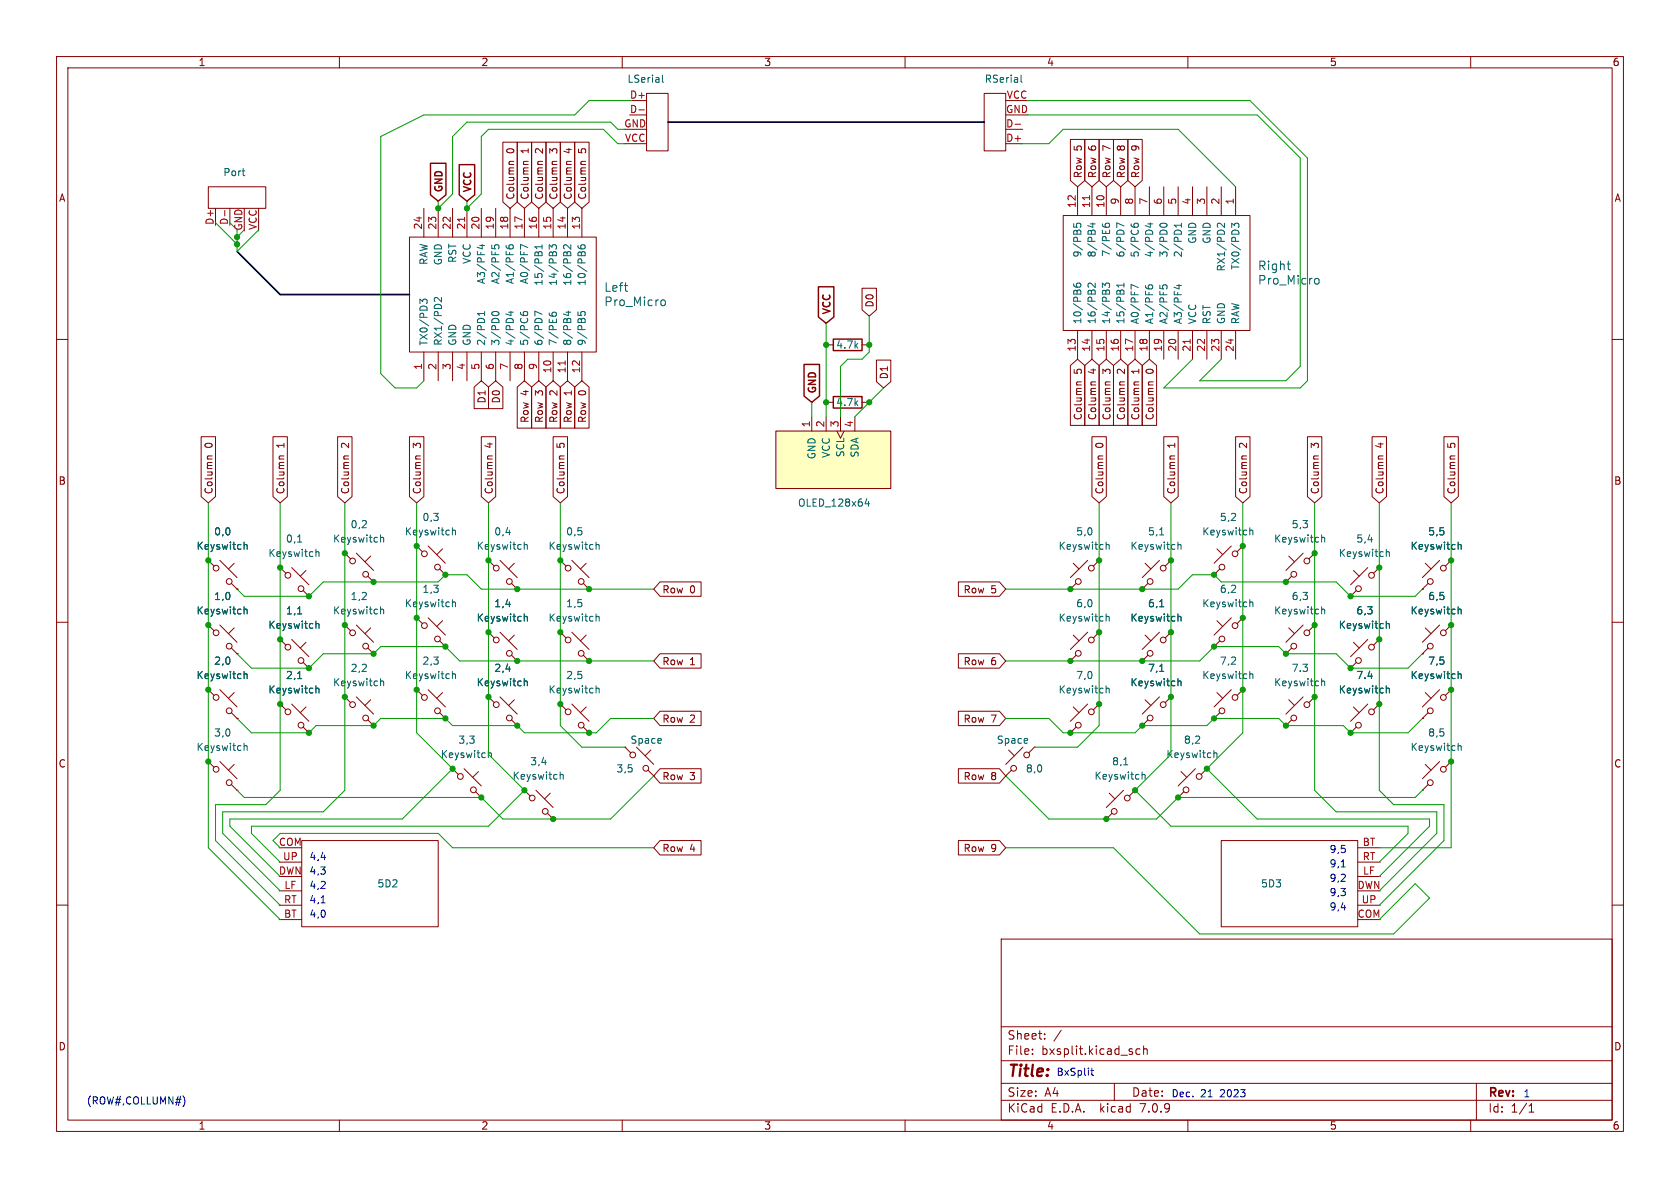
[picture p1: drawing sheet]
<svg xmlns="http://www.w3.org/2000/svg" width="297mm" height="210mm" viewBox="0 0 297 210" stroke-linecap="round" stroke-linejoin="round" font-family="sans-serif">
<g fill="none" stroke="#840000" stroke-width=".18">
<path d="M10 10h277v190h-277zM12 12h273v186h-273zM60 10v2M110 10v2M111.3 17.8h3M114.3 16.5h3.8v10.2h-3.8zM160 10v2M174 16.5h3.8v10.2h-3.8zM177.8 17.8h4M210 10v2M260 10v2M36.8 33h10.2v3.8h-10.2z"/>
<path d="M38.1 36.8v3M40.6 36.8v3M43.2 36.8v4M45.7 36.8v4M74.9 36.8v5.1M77.5 36.8v5.1M80 36.8v5.1M82.5 36.8v5.1M85.1 36.8v5.1M87.6 36.8v5.1M88.9 25.1h2.5v10.6l-1.2 1.1-1.3-1.1zM90.2 36.8v5.1"/>
<path d="M90.8 28.5h-.6l-.2 .4M91.4 25.1h2.6v10.6l-1.3 1.1-1.3-1.1zM92.7 36.8v5.1M93.4 28.5h-.7l-.2 .4M94 25.1h2.5v10.6l-1.3 1.1-1.2-1.1zM95.2 36.8v5.1M95.9 28.5h-.6l-.2 .4M96.5 25.1h2.6v10.6l-1.3 1.1-1.3-1.1zM97.8 36.8v5.1M98.5 28.5h-.7l-.2 .4M99.1 25.1h2.5v10.6l-1.3 1.1-1.2-1.1zM100.3 36.8v5.1"/>
<path d="M101 28.5h-.7l-.1 .4M101.6 25.1h2.5v10.6l-1.2 1.1-1.3-1.1zM102.9 36.8v5.1M103.5 28.5h-.6l-.2 .4M110.3 22.9h4M110.3 25.4h4M111.3 20.3h3M177.8 20.3h4M177.8 22.9h3M177.8 25.4h3M188 38.1h33v20.3h-33zM189.2 24.6h2.6v7.3l-1.3 1.1-1.3-1.1z"/>
<path d="M190.5 33v5.1M191.8 24.6h2.5v7.3l-1.3 1.1-1.2-1.1zM193 33v5.1M194.3 24.6h2.6v7.3l-1.3 1.1-1.3-1.1zM195.6 33v5.1M196.8 24.6h2.6v7.3l-1.3 1.1-1.3-1.1zM198.1 33v5.1M199.4 24.6h2.5v7.3l-1.2 1.1-1.3-1.1zM200.7 33v5.1M203.2 33v5.1M205.7 33v5.1M208.3 33v5.1"/>
<path d="M210.8 33v5.1M213.4 33v5.1M215.9 33v5.1M218.4 33v5.1M10 60h2M72.4 41.9h33v20.3h-33zM152.4 51h2.5v3.8l-1.2 1.1-1.3-1.1zM190.5 58.4v5.1M193 58.4v5.1M195.6 58.4v5.1M198.1 58.4v5.1M200.7 58.4v5.1"/>
<path d="M203.2 58.4v5.1M205.7 58.4v5.1M208.3 58.4v5.1M210.8 58.4v5.1M213.4 58.4v5.1M215.9 58.4v5.1M218.4 58.4v5.1M285 60h2M35.6 77.2h2.5v10.6l-1.3 1.1-1.2-1.1zM48.3 77.2h2.5v10.6l-1.3 1.1-1.2-1.1zM59.7 77.2h2.5v10.6l-1.2 1.1-1.3-1.1zM72.4 77.2h2.5v10.6l-1.2 1.1-1.3-1.1z"/>
<path d="M74.9 62.2v5.1M77.5 62.2v5.1M80 62.2v5.1M82.5 62.2v5.1M83.8 68.4l1.3-1.1 1.3 1.1v3.8h-2.6zM85.1 77.2h2.5v10.6l-1.2 1.1-1.3-1.1zM85.1 62.2v5.1M86.4 68.4l1.2-1.1 1.3 1.1v3.8h-2.5zM87.6 62.2v5.1M90.2 62.2v5.1M91.4 68.4l1.3-1.1 1.3 1.1v7.3h-2.6zM92.7 62.2v5.1"/>
<path d="M94 68.4l1.2-1.1 1.3 1.1v7.3h-2.5zM95.2 62.2v5.1M96.5 68.4l1.3-1.1 1.3 1.1v7.3h-2.6zM97.8 77.2h2.5v10.6l-1.2 1.1-1.3-1.1zM97.8 62.2v5.1M99.1 68.4l1.2-1.1 1.3 1.1v7.3h-2.5zM100.3 62.2v5.1M101.6 68.4l1.3-1.1 1.2 1.1v7.3h-2.5zM102.9 62.2v5.1M137.2 76.2h20.3v10.2h-20.3zM143.5 73.7v2.5M146 61h1.3"/>
<path d="M146 71.1h1.3M146 73.7v2.5M148 76.2l.6 1.3 .6-1.3M148.6 73.7v2.5M151.1 73.7v2.5M152.4 61h1.3M152.4 71.1h1.3M154.9 63.7h2.6v3.8l-1.3 1.1-1.3-1.1zM189.2 64.6l1.3-1.1 1.3 1.1v10.6h-2.6zM191.2 67.5h-.7l-.2 .4M191.8 64.6l1.2-1.1 1.3 1.1v10.6h-2.5zM193 77.2h2.6v10.6l-1.3 1.1-1.3-1.1z"/>
<path d="M193.7 67.5h-.7l-.1 .4M194.3 64.6l1.3-1.1 1.3 1.1v10.6h-2.6zM196.3 67.5h-.7l-.2 .4M196.8 64.6l1.3-1.1 1.3 1.1v10.6h-2.6zM198.8 67.5h-.7l-.2 .4M199.4 64.6l1.3-1.1 1.2 1.1v10.6h-2.5zM201.3 67.5h-.6l-.2 .4M201.9 64.6l1.3-1.1 1.3 1.1v10.6h-2.6zM203.9 67.5h-.7l-.2 .4M205.7 77.2h2.6v10.6l-1.3 1.1-1.3-1.1zM218.4 77.2h2.6v10.6l-1.3 1.1-1.3-1.1zM231.1 77.2h2.6v10.6l-1.3 1.1-1.3-1.1z"/>
<path d="M242.6 77.2h2.5v10.6l-1.3 1.1-1.2-1.1zM255.3 77.2h2.5v10.6l-1.3 1.1-1.2-1.1zM36.8 99.1l1 1M36.8 99.1h.1M37.5 80.6h-.7l-.1 .4M38.9 99.1l3 3M41.4 99.6l-1 1M50.2 80.6h-.7l-.1 .4M61 97.8l1 1M61 97.8h.1M61.6 80.6h-.6l-.2 .4M63 97.8l3 3"/>
<path d="M65.5 98.3l-1 1M73.7 96.5l1 1M73.7 96.5h.1M74.3 80.6h-.6l-.2 .4M75.7 96.5l3 3.1M78.2 97l-1 1M86.4 99.1l1 1M86.4 99.1h.1M87 80.6h-.6l-.2 .4M88.4 99.1l3 3M90.9 99.6l-1 1M99.1 99.1l1 1"/>
<path d="M99.1 99.1h.1M99.7 80.6h-.6l-.2 .4M101.1 99.1l3 3M103.6 99.6l-1 1M189.7 99.6l1.1 1M192.3 99.1l-3.1 3M194.3 99.1l-1 1M194.3 99.1h.1M195 80.6h-.7l-.2 .4M202.4 99.6l1.1 1M205 99.1l-3.1 3M207 99.1l-1 1"/>
<path d="M207 99.1h.1M207.7 80.6h-.7l-.2 .4M215.1 97l1.1 1M217.7 96.5l-3.1 3.1M219.7 96.5l-1 1M219.7 96.5h.1M220.4 80.6h-.7l-.2 .4M227.8 98.3l1.1 1M230.4 97.8l-3.1 3M232.4 97.8l-1 1M232.4 97.8h.1M233.1 80.6h-.7l-.2 .4"/>
<path d="M244.5 80.6h-.7l-.1 .4M252 99.6l1 1M254.5 99.1l-3 3M256.5 99.1l-1 1M256.5 99.1h.1M257.2 80.6h-.7l-.1 .4M10 110h2M36.8 110.5l1 1M36.8 110.5h.1M38.9 110.5l3 3M40.9 114.6l1 1M40.9 103.1l1 1"/>
<path d="M41.4 111l-1 1M41.9 115.6h.1M41.9 104.1h.1M49.5 100.3l1 1M49.5 100.3h.1M49.5 113l1 1M49.5 113h.1M51.6 100.3l3 3.1M51.6 113l3 3.1M53.6 104.4l1 1M53.6 117.1l1 1M54.1 100.8l-1 1.1"/>
<path d="M54.1 113.5l-1 1.1M54.6 105.4h.1M54.6 118.1h.1M61 110.5l1 1M61 110.5h.1M63 110.5l3 3M65 101.9l1 1M65 114.6l1 1M65.5 111l-1 1M66 102.9h.1M66 115.6h.1M73.7 109.2l1 1"/>
<path d="M73.7 109.2h.1M75.7 109.2l3 3.1M77.7 113.3l1 1M77.7 100.6l1 1M78.2 109.7l-1 1M78.7 114.3h.1M78.7 101.6h.1M86.4 111.8l1 1M86.4 111.8h.1M88.4 111.8l3 3M90.4 115.8l1 1M90.4 103.1l1 1"/>
<path d="M90.9 112.3l-1 1M91.4 116.8h.1M91.4 104.1h.1M99.1 111.8l1 1M99.1 111.8h.1M101.1 111.8l3 3M103.1 103.1l1 1M103.1 115.8l1 1M103.6 112.3l-1 1M104.1 104.1h.1M104.1 116.8h.1M116.7 115.6h7.2v2.5h-7.2l-1.1-1.3z"/>
<path d="M116.7 102.9h7.2v2.5h-7.2l-1.1-1.3zM169.4 102.9h7.3l1.1 1.2-1.1 1.3h-7.3zM169.4 115.6h7.3l1.1 1.2-1.1 1.3h-7.3zM189.2 116.8h.1M189.2 104.1h.1M189.7 112.3l1.1 1M190.2 115.8l-1 1M190.2 103.1l-1 1M192.3 111.8l-3.1 3M194.3 111.8l-1 1M194.3 111.8h.1M201.9 104.1h.1"/>
<path d="M201.9 116.8h.1M202.4 112.3l1.1 1M202.9 103.1l-1 1M202.9 115.8l-1 1M205 111.8l-3.1 3M207 111.8l-1 1M207 111.8h.1M214.6 101.6h.1M214.6 114.3h.1M215.1 109.7l1.1 1M215.6 100.6l-1 1M215.6 113.3l-1 1"/>
<path d="M217.7 109.2l-3.1 3.1M219.7 109.2l-1 1M219.7 109.2h.1M227.3 102.9h.1M227.3 115.6h.1M227.8 111l1.1 1M228.3 101.9l-1 1M228.3 114.6l-1 1M230.4 110.5l-3.1 3M232.4 110.5l-1 1M232.4 110.5h.1M238.8 105.4h.1"/>
<path d="M238.8 118.1h.1M239.3 100.8l1 1.1M239.3 113.5l1 1.1M239.8 104.4l-1 1M239.8 117.1l-1 1M241.8 100.3l-3 3.1M241.8 113l-3 3.1M243.8 100.3l-1 1M243.8 100.3h.1M243.8 113l-1 1M243.8 113h.1M251.5 104.1h.1"/>
<path d="M251.5 115.6h.1M252 111l1 1M252.5 103.1l-1 1M252.5 114.6l-1 1M254.5 110.5l-3 3M256.5 110.5l-1 1M256.5 110.5h.1M285 110h2M36.8 121.9l1 1M36.8 121.9h.1M36.8 134.6l1 1M36.8 134.6h.1"/>
<path d="M38.9 121.9l3 3.1M38.9 134.6l3 3.1M40.9 126l1 1M40.9 138.7l1 1M41.4 122.4l-1 1M41.4 135.1l-1 1M41.9 127h.1M41.9 139.7h.1M49.5 124.5l1 1M49.5 124.5h.1M51.6 124.5l3 3M53.6 128.5l1 1"/>
<path d="M54.1 125l-1 1M54.6 129.5h.1M61 123.2l1 1M61 123.2h.1M63 123.2l3 3M65 127.3l1 1M65.5 123.7l-1 1M66 128.3h.1M73.7 121.9l1 1M73.7 121.9h.1M75.7 121.9l3 3.1M77.7 126l1 1"/>
<path d="M78.2 122.4l-1 1M78.7 127h.1M80 135.9l1 1M80 135.9h.1M82 135.9l3.1 3M84.1 140l1 1M84.6 136.4l-1 1M86.4 123.2l1 1M86.4 123.2h.1M88.4 123.2l3 3M90.4 127.3l1 1M90.9 123.7l-1 1"/>
<path d="M91.4 128.3h.1M92.7 139.7l1 1M92.7 139.7h.1M94.7 139.7l3.1 3M99.1 124.5l1 1M99.1 124.5h.1M101.1 124.5l3 3M103.1 128.5l1 1M103.6 125l-1 1M104.1 129.5h.1M110.5 132.1l1 1M110.5 132.1h.1"/>
<path d="M112.5 132.1l3.1 3M114.6 136.1l1 1.1M115.1 132.6l-1.1 1M115.6 137.2h.1M116.7 135.9h7.2v2.5h-7.2l-1.1-1.2zM116.7 125.7h7.2v2.6h-7.2l-1.1-1.3zM169.4 125.7h7.3l1.1 1.3-1.1 1.3h-7.3zM169.4 135.9h7.3l1.1 1.3-1.1 1.2h-7.3zM177.8 137.2h.1M178.3 132.6l1 1M178.8 136.1l-1 1.1M180.8 132.1l-3 3"/>
<path d="M182.9 132.1l-1 1M182.9 132.1h.1M189.2 129.5h.1M189.7 125l1.1 1M190.2 128.5l-1 1M192.3 124.5l-3.1 3M194.3 124.5l-1 1M194.3 124.5h.1M198.6 139.7l-3 3M200.7 139.7l-1.1 1M200.7 139.7h.1M201.9 128.3h.1"/>
<path d="M202.4 123.7l1.1 1M202.9 127.3l-1 1M205 123.2l-3.1 3M207 123.2l-1 1M207 123.2h.1M208.8 136.4l1 1M209.3 140l-1 1M211.3 135.9l-3 3M213.4 135.9l-1.1 1M213.4 135.9h.1M214.6 127h.1M215.1 122.4l1.1 1"/>
<path d="M215.6 126l-1 1M217.7 121.9l-3.1 3.1M219.7 121.9l-1 1M219.7 121.9h.1M227.3 128.3h.1M227.8 123.7l1.1 1M228.3 127.3l-1 1M230.4 123.2l-3.1 3M232.4 123.2l-1 1M232.4 123.2h.1M238.8 129.5h.1M239.3 125l1 1"/>
<path d="M239.8 128.5l-1 1M241.8 124.5l-3 3M243.8 124.5l-1 1M243.8 124.5h.1M251.5 127h.1M251.5 139.7h.1M252 122.4l1 1M252 135.1l1 1M252.5 126l-1 1M252.5 138.7l-1 1M254.5 121.9l-3 3.1M254.5 134.6l-3 3.1"/>
<path d="M256.5 121.9l-1 1M256.5 121.9h.1M256.5 134.6l-1 1M256.5 134.6h.1M10 160h2M49.3 149.9h4M49.3 157.5h4M49.3 154.9h4M49.3 152.4h4M53.3 148.6h24.2v15.2h-24.2zM85.1 141h.1M96.8 143.8l1 1"/>
<path d="M97.3 140.2l-1 1M97.8 144.8h.1M116.7 148.6h7.2v2.5h-7.2l-1.1-1.2zM169.4 148.6h7.3l1.1 1.3-1.1 1.2h-7.3zM195.6 144.8h.1M196.1 140.2l1 1M196.6 143.8l-1 1M208.3 141h.1M215.9 148.6h24.1v15.2h-24.1zM240 149.9h4M240 157.5h4M240 154.9h4"/>
<path d="M240 152.4h4M285 160h2M49.3 162.6h4M49.3 160h4M177 166h108v32h-108zM240 162.6h4M240 160h4M60 198v2M110 198v2M160 198v2M177 194.5h108M177 191.5h108"/>
<path d="M177 187.5h108M177 181.5h108M182.5 186.3v.1M182.5 185.5v.1M184.7 183.6v.1M184.7 182.8v.1M187.6 182.1l-1.3 2M197 191.5v3M201.5 185.5l-.4-.1-.3 .3v.4l.2 .2h.5M202.2 185.5l.2-.1 .3 .1 .1 .9M202.2 184.9v1.5M210 198v2"/>
<path d="M260 198v2M261 191.5v6.5M270.3 196.6h.9M270.3 195.5l.4-.4v1.5"/>
<circle cx="62.3" cy="99.2" r=".51"/>
<circle cx="75" cy="97.9" r=".51"/>
<circle cx="218.3" cy="97.9" r=".51"/>
<circle cx="231" cy="99.2" r=".51"/>
<circle cx="38.2" cy="111.9" r=".51"/>
<circle cx="38.2" cy="100.4" r=".51"/>
<circle cx="40.5" cy="102.8" r=".51"/>
<circle cx="40.5" cy="114.2" r=".51"/>
<circle cx="50.9" cy="101.7" r=".51"/>
<circle cx="50.9" cy="114.4" r=".51"/>
<circle cx="53.2" cy="116.8" r=".51"/>
<circle cx="53.2" cy="104.1" r=".51"/>
<circle cx="62.3" cy="111.9" r=".51"/>
<circle cx="64.6" cy="114.2" r=".51"/>
<circle cx="64.6" cy="101.5" r=".51"/>
<circle cx="75" cy="110.6" r=".51"/>
<circle cx="77.3" cy="113" r=".51"/>
<circle cx="77.3" cy="100.3" r=".51"/>
<circle cx="87.7" cy="100.4" r=".51"/>
<circle cx="87.7" cy="113.1" r=".51"/>
<circle cx="90" cy="102.8" r=".51"/>
<circle cx="90" cy="115.5" r=".51"/>
<circle cx="100.4" cy="100.4" r=".51"/>
<circle cx="100.4" cy="113.1" r=".51"/>
<circle cx="102.7" cy="115.5" r=".51"/>
<circle cx="102.7" cy="102.8" r=".51"/>
<circle cx="190.6" cy="102.8" r=".51"/>
<circle cx="190.6" cy="115.5" r=".51"/>
<circle cx="192.9" cy="100.4" r=".51"/>
<circle cx="192.9" cy="113.1" r=".51"/>
<circle cx="203.3" cy="102.8" r=".51"/>
<circle cx="203.3" cy="115.5" r=".51"/>
<circle cx="205.6" cy="113.1" r=".51"/>
<circle cx="205.6" cy="100.4" r=".51"/>
<circle cx="216" cy="100.3" r=".51"/>
<circle cx="216" cy="113" r=".51"/>
<circle cx="218.3" cy="110.6" r=".51"/>
<circle cx="228.7" cy="114.2" r=".51"/>
<circle cx="228.7" cy="101.5" r=".51"/>
<circle cx="231" cy="111.9" r=".51"/>
<circle cx="240.2" cy="104.1" r=".51"/>
<circle cx="240.2" cy="116.8" r=".51"/>
<circle cx="242.5" cy="101.7" r=".51"/>
<circle cx="242.5" cy="114.4" r=".51"/>
<circle cx="252.9" cy="102.8" r=".51"/>
<circle cx="252.9" cy="114.2" r=".51"/>
<circle cx="255.2" cy="111.9" r=".51"/>
<circle cx="255.2" cy="100.4" r=".51"/>
<circle cx="38.2" cy="123.3" r=".51"/>
<circle cx="38.2" cy="136" r=".51"/>
<circle cx="40.5" cy="125.7" r=".51"/>
<circle cx="40.5" cy="138.4" r=".51"/>
<circle cx="50.9" cy="125.8" r=".51"/>
<circle cx="53.2" cy="128.2" r=".51"/>
<circle cx="62.3" cy="124.6" r=".51"/>
<circle cx="64.6" cy="126.9" r=".51"/>
<circle cx="75" cy="123.3" r=".51"/>
<circle cx="77.3" cy="125.7" r=".51"/>
<circle cx="81.4" cy="137.3" r=".51"/>
<circle cx="83.7" cy="139.6" r=".51"/>
<circle cx="87.7" cy="124.6" r=".51"/>
<circle cx="90" cy="126.9" r=".51"/>
<circle cx="100.4" cy="125.8" r=".51"/>
<circle cx="102.7" cy="128.2" r=".51"/>
<circle cx="111.9" cy="133.5" r=".51"/>
<circle cx="114.2" cy="135.8" r=".51"/>
<circle cx="179.2" cy="135.8" r=".51"/>
<circle cx="181.5" cy="133.5" r=".51"/>
<circle cx="190.6" cy="128.2" r=".51"/>
<circle cx="192.9" cy="125.8" r=".51"/>
<circle cx="203.3" cy="126.9" r=".51"/>
<circle cx="205.6" cy="124.6" r=".51"/>
<circle cx="209.7" cy="139.6" r=".51"/>
<circle cx="212" cy="137.3" r=".51"/>
<circle cx="216" cy="125.7" r=".51"/>
<circle cx="218.3" cy="123.3" r=".51"/>
<circle cx="228.7" cy="126.9" r=".51"/>
<circle cx="231" cy="124.6" r=".51"/>
<circle cx="240.2" cy="128.2" r=".51"/>
<circle cx="242.5" cy="125.8" r=".51"/>
<circle cx="252.9" cy="125.7" r=".51"/>
<circle cx="252.9" cy="138.4" r=".51"/>
<circle cx="255.2" cy="123.3" r=".51"/>
<circle cx="255.2" cy="136" r=".51"/>
<circle cx="94.1" cy="141.1" r=".51"/>
<circle cx="96.4" cy="143.4" r=".51"/>
<circle cx="197" cy="143.4" r=".51"/>
<circle cx="199.3" cy="141.1" r=".51"/>
</g>
<g fill="none" stroke="#006464" stroke-width=".18">
<path d="M117.1 13.3v1.1l.2 .1M180.5 13.3v1.1l.2 .1M42.8 30.2h.5M43.2 31.1h.1M189.8 39.5v.6l.6 .1-.1-.2 .1-.4 .1-.1h.5l.1 .2-.1 .5M192.8 39.6h.8M193.2 39.4v.8l-.9-.3M194.9 39.6l.1 .3 .2 .2M198.7 39.9l-1.3-.5v.8M200 39.6v.3l.5 .3M202.9 39.6h.9M203.4 39.4v.8l-1-.3"/>
<path d="M208.9 39.5v.7M208.9 39.8h-1.3l.4 .4M216.5 39.5v.7l-.9-.7-.4 .2 .1 .5M75.5 53.5v-.4l-.2-.2h-.5l-.1 .4-.5-.4v.8M78 52.6v.8l-.9-.8-.3 .2 .1 .5M84.8 43.4h.9M85.2 43.2v.8l-.9-.3M85.7 55.1v.7M85.7 55.4h-1.3l.4 .4M86.9 43.3v.6M87.4 55.8l-.3-.1-.2-.2a.68 .68 0 0 1 .7-.5 .68 .68 0 0 1 .6 .5l-.1 .2-.4 .1M87.5 43.9l-.1-.4 .3-.2 .4 .1v.5"/>
<path d="M89.5 43.4v.4l.3 .1M89.9 55.2h.8M90.1 43.9l-.1-.4 .2-.2 .5 .1v.4l-.1 .1M90.3 55v.8l-.9-.3M92 55.2l.1 .3 .5 .3M92.7 55.8l-.2-.3 .1-.3 .1-.1h.3l.3 .2-.1 .4-.2 .1M93.3 43.8l-1.3-.6v.9M94.7 44.6h.3M95.2 44.6l.2-.1 .4 .1M95.8 43.3v.7M95.8 43.6h-1.2l.3 .4M95.8 55.5l-1.2-.5v.9"/>
<path d="M97.1 44.1v-.8l.5 .4 .1-.4h.5l.2 .2-.2 .6M97.1 55.3l.1 .4 .2 .2M97.7 55.9l-.1-.5 .2-.2 .5 .1 .1 .4-.2 .2M100.1 55.2h.8M100.5 55v.8l-.9-.3M100.9 43.3v.8l-.9-.8-.4 .2 .2 .5M102.2 43.4v.4a.85 .85 0 0 0 1.2 0l-.1-.5h-.4l-.2 .2v.4l.2 .1M102.2 55.1v.6l.6 .1-.1-.2v-.4l.2-.1h.4l.1 .2-.1 .5M117 53.1l.3-.1 .3 .3v.6l-.3 .1h-.3M189.8 50.2l.1 .3a.86 .86 0 0 0 1.2 0l-.1-.4-.5-.1-.2 .3 .1 .4 .1 .1M193.6 50v.8l-.9-.8-.4 .3 .2 .5M194.9 50.8v-.8l.5 .5 .1-.4h.5l.2 .2-.2 .5"/>
<path d="M195.5 40.1l-.1-.4 .2-.2 .5 .1 .1 .3-.2 .2M197.6 51.4h.3M198.1 51.4l.2-.1 .3 .1M198.7 50v.8M198.7 50.4h-1.3l.4 .4M200.7 40.2l-.2-.3v-.3l.2-.1h.3l.2 .2v.4l-.2 .1M201.2 50.8l-1.2-.5v.8M202.5 50.5l.1 .3 .2 .2M203.1 51l-.1-.4 .2-.3 .5 .2v.5M205 50.4v.6M205.5 40.2l-.3-.1-.2-.2a.68 .68 0 0 1 .7-.5 .68 .68 0 0 1 .6 .5l-.1 .2-.4 .1M205.6 51l-.1-.4 .3-.3 .5 .2v.5"/>
<path d="M208 50.5h.9M208.4 50.3v.8l-.9-.3M219 40.1v-.4l-.2-.2h-.4l-.2 .4-.5-.4v.7M227.5 46.7h.6M227.8 47.6l.3 .1M232.5 49.3l.4-.1 .3 .3-.1 .6-.2 .1h-.4M43.1 95.8v1.3M43.1 96.4l.2-.1h.3l.1 .8M52.6 95.8h.7M55.8 97.6l.2-.1 .3 .1 .1 .8M55.8 97.1v1.3M67.3 94.6v1.2"/>
<path d="M67.3 95.1l.2-.1h.3v.8M80 93.8l.2-.1 .3 .1v.8M80 93.3v1.3M92.7 96.4l.2-.1h.3v.8M92.7 95.8v1.3M105.4 96.4l.2-.1h.3v.8M105.4 95.8v1.3M153.2 88.1l-.3 1h.8M153.5 88.6v.9M195.5 96.4l.2-.1h.3l.1 .8M195.5 95.8v1.3M205 94.6h.7"/>
<path d="M208.2 96.4l.2-.1h.3l.1 .8M208.2 95.8v1.3M220.9 93.3v1.3M220.9 93.8l.2-.1 .3 .1 .1 .8M233.6 95.1l.2-.1h.3l.1 .8M233.6 94.6v1.2M245.1 97.1v1.3M245.1 97.6l.2-.1 .3 .1v.8M257.8 95.8v1.3M257.8 96.4l.2-.1h.3v.8M43.1 107.3v1.2M43.1 118.7v1.3"/>
<path d="M43.1 107.8l.2-.1h.3l.1 .8M43.1 119.2l.2-.1 .3 .1 .1 .8M52.6 108.5h.7M52.6 120h.7M55.8 109.8v1.3M55.8 110.3l.2-.1 .3 .1 .1 .8M67.3 107.8l.2-.1h.3v.8M67.3 107.3v1.2M67.3 120v1.2M80 119.2l.2-.1 .3 .1v.8M80 106.5l.2-.1 .3 .1v.8M80 106v1.3"/>
<path d="M80 118.7v1.3M92.7 109.1l.2-.1h.3v.8M92.7 108.5v1.3M92.7 120v1.2M105.4 109.1l.2-.1h.3v.8M105.4 108.5v1.3M195.5 108.5v1.3M195.5 109.1l.2-.1h.3l.1 .8M205 118.7h.7M205 107.3h.7M208.2 108.5v1.3M208.2 120v1.2"/>
<path d="M208.2 109.1l.2-.1h.3l.1 .8M220.9 119.2l.2-.1 .3 .1 .1 .8M220.9 106v1.3M220.9 118.7v1.3M220.9 106.5l.2-.1 .3 .1 .1 .8M233.6 107.8l.2-.1h.3l.1 .8M233.6 107.3v1.2M233.6 120v1.2M245.1 109.8v1.3M245.1 110.3l.2-.1 .3 .1v.8M257.8 107.8l.2-.1h.3v.8M257.8 107.3v1.2"/>
<path d="M257.8 118.7v1.3M257.8 119.2l.2-.1 .3 .1v.8M43.1 131.4v1.3M43.1 131.9l.2-.1 .3 .1 .1 .8M55.8 121.8l.2-.1h.3l.1 .8M55.8 121.2v1.3M67.3 120.5l.2-.1h.3v.8M86.3 133.2l.2-.1h.3l.1 .8M86.3 132.7v1.2M92.7 120.5l.2-.1h.3v.8M99 137l.2-.1 .3 .1 .1 .7M99 136.5v1.2"/>
<path d="M105.4 121.8l.2-.1h.3v.8M105.4 121.2v1.3M195.5 121.8l.2-.1h.3l.1 .8M195.5 121.2v1.3M198.7 135.2h.7M201.9 136.5v1.2M201.9 137l.2-.1 .3 .1v.7M208.2 120.5l.2-.1h.3l.1 .8M214.6 132.7v1.2M214.6 133.2l.2-.1h.3v.8M233.6 120.5l.2-.1h.3l.1 .8M245.1 121.2v1.3"/>
<path d="M245.1 121.8l.2-.1h.3v.8M257.8 131.4v1.3M257.8 131.9l.2-.1 .3 .1v.8"/>
</g>
<path d="M113 19.4h.9M39.7 37.2v1M82.1 38.4v.7M179.5 22h.9M192.6 34.6v.7M210.4 60v.7M99.9 63.8v.7" fill="none" stroke="#a90000" stroke-width=".18"/>
<path d="M76.1 28.9h2.7v5.5l-1.3 1.2-1.4-1.2zM81.2 29.1h2.7v5.3l-1.4 1.2-1.3-1.2zM144.7 50.7h2.7v5.3l-1.4 1.2-1.3-1.2zM147.3 59.9h5.1v2.1h-5.1zM142.1 64.4h2.8v5.6l-1.4 1.1-1.4-1.1zM147.3 70.1h5.1v2h-5.1z" fill="none" stroke="#840000" stroke-width=".25"/>
<path d="M137.2 76.2h20.3v10.2h-20.3z" fill="#ffffc2" stroke="#ffffc2" stroke-width=".18"/>
<path d="M56.8 159.6h.7M237.1 153.3h.7M32.3 193.7a1.46 1.46 0 0 1 0 2M192.8 189.2h.5M193 188.8v1.1l.3 .2" fill="none" stroke="#0000c2" stroke-width=".18"/>
<path d="M118.1 21.6h55.9M41.9 44.5l7.6 7.6h22.9" fill="none" stroke="#000" stroke-width=".3"/>
<g fill="none" stroke="#009600" stroke-width=".18">
<path d="M111.8 17.8h-7.7l-2.5 2.5h-26.7l-7.6 3.8v41.9l2.5 2.6h3.9l1.2-1.3M181.6 17.8h39.4l10.1 10.1v39.4l-1.2 1.3h-24.2l5.1-5.1M38.1 39.4l3.8 3.8M40.6 39.4l1.3 1.2v3.9l3.8-3.9M110.5 25.4h-1.3l-2.5-2.5h-20.3l-1.3 1.2v10.2l-2.6 2.5v-1.2M110.5 22.9h-1.3l-1.3-1.3h-25.4l-2.5 2.5v10.2l-2.5 2.5v-1.2M180.3 25.4h5.1l2.6-2.5h20.3l10.1 10.1M181.6 20.3h40.6l7.7 7.6v36.9l-2.6 2.5h-15.2l3.8-3.8M43.2 40.6l-1.3 1.3M146 57.2v16.5M153.7 55.9v6.3l-1.3 1.3h-2.5l-1.3 1.3v8.9M143.5 71.1v2.6"/>
<path d="M156.2 68.6l-5.1 5.1M36.8 88.9v61l12.7 12.7M49.5 88.9v50.8l-2.5 2.5h-8.9v6.4l11.4 11.4M61 88.9v50.8l-3.9 3.8h-17.7v3.8l10.1 10.2M73.7 88.9v40.6l6.3 6.4-8.9 8.9h-30.5v1.3l8.9 8.8M86.4 88.9v44.5l6.3 6.3-6.3 6.4h-42v1.2l5.1 5.1M99.1 88.9v39.4l3.8 3.8h7.6M194.3 88.9v39.4l-3.8 3.8h-7.6M207 88.9v44.5l-6.3 6.3 6.3 6.4h41.9v1.2l-5.1 5.1M219.7 88.9v40.6l-6.3 6.4 8.8 8.9h30.5v1.3l-8.9 8.8M232.4 88.9v50.8l3.8 3.8h17.8v3.8l-10.2 10.2M243.8 88.9v50.8l2.6 2.5h8.9v6.4l-11.5 11.4"/>
<path d="M256.5 88.9v61h-12.7M41.9 115.6l2.5 2.5h10.2l2.5-2.5h8.9l1.3-1.3h11.4l2.6 2.5h34.3M41.9 104.1l1.3 1.3h11.4l2.5-2.5h20.4l1.2-1.3h3.8l2.6 2.5h30.5M177.8 104.1h30.5l2.5-2.5h3.8l1.3 1.3h20.3l2.6 2.5h11.4l1.3-1.3M251.5 115.6l-2.6 2.5h-10.1l-2.6-2.5h-8.9l-1.2-1.3h-11.5l-2.5 2.5h-34.3M41.9 127l2.5 2.5h10.2l1.3-1.2h10.1l1.3-1.3h11.4l1.3 1.3h11.4l1.3 1.2h12.7l2.5-2.5h7.7M115.6 137.2l-7.7 7.6h-19l-3.8-3.8h-41.9l-1.3-1.3M177.8 127h7.6l2.6 2.5h12.7l1.2-1.2h11.5l1.2-1.3h11.5l1.2 1.3h10.2l1.3 1.2h10.1l2.6-2.5M177.8 137.2l7.6 7.6h19.1l3.8-3.8h41.9l1.3-1.3M49.5 149.9l-1.2-1.3 1.2-1.3h28l2.5 2.6h35.6M177.8 149.9h19l15.3 15.2h34.3l6.3-6.3-2.5-2.6-6.4 6.4"/>
</g>
<g fill="#009600" stroke="#009600" stroke-width=".18">
<circle cx="256.5" cy="110.5" r=".46"/>
<circle cx="256.5" cy="121.9" r=".46"/>
<circle cx="208.3" cy="141" r=".46"/>
<circle cx="238.8" cy="129.5" r=".46"/>
<circle cx="238.8" cy="118.1" r=".46"/>
<circle cx="243.8" cy="124.5" r=".46"/>
<circle cx="256.5" cy="134.6" r=".46"/>
<circle cx="189.2" cy="104.1" r=".46"/>
<circle cx="195.6" cy="144.8" r=".46"/>
<circle cx="200.7" cy="139.7" r=".46"/>
<circle cx="189.2" cy="129.5" r=".46"/>
<circle cx="189.2" cy="116.8" r=".46"/>
<circle cx="256.5" cy="99.1" r=".46"/>
<circle cx="243.8" cy="100.3" r=".46"/>
<circle cx="232.4" cy="97.8" r=".46"/>
<circle cx="227.3" cy="102.9" r=".46"/>
<circle cx="232.4" cy="110.5" r=".46"/>
<circle cx="238.8" cy="105.4" r=".46"/>
<circle cx="243.8" cy="113" r=".46"/>
<circle cx="194.3" cy="111.8" r=".46"/>
<circle cx="201.9" cy="116.8" r=".46"/>
<circle cx="207" cy="123.2" r=".46"/>
<circle cx="194.3" cy="124.5" r=".46"/>
<circle cx="201.9" cy="128.3" r=".46"/>
<circle cx="227.3" cy="115.6" r=".46"/>
<circle cx="219.7" cy="109.2" r=".46"/>
<circle cx="232.4" cy="123.2" r=".46"/>
<circle cx="219.7" cy="121.9" r=".46"/>
<circle cx="214.6" cy="127" r=".46"/>
<circle cx="227.3" cy="128.3" r=".46"/>
<circle cx="213.4" cy="135.9" r=".46"/>
<circle cx="214.6" cy="101.6" r=".46"/>
<circle cx="214.6" cy="114.3" r=".46"/>
<circle cx="219.7" cy="96.5" r=".46"/>
<circle cx="207" cy="99.1" r=".46"/>
<circle cx="194.3" cy="99.1" r=".46"/>
<circle cx="207" cy="111.8" r=".46"/>
<circle cx="201.9" cy="104.1" r=".46"/>
<circle cx="146" cy="71.1" r=".46"/>
<circle cx="153.7" cy="71.1" r=".46"/>
<circle cx="153.7" cy="61" r=".46"/>
<circle cx="146" cy="61" r=".46"/>
<circle cx="77.5" cy="36.8" r=".46"/>
<circle cx="82.5" cy="36.8" r=".46"/>
<circle cx="41.9" cy="43.2" r=".46"/>
<circle cx="41.9" cy="41.9" r=".46"/>
<circle cx="49.5" cy="100.3" r=".46"/>
<circle cx="54.6" cy="105.4" r=".46"/>
<circle cx="36.8" cy="110.5" r=".46"/>
<circle cx="36.8" cy="99.1" r=".46"/>
<circle cx="61" cy="97.8" r=".46"/>
<circle cx="49.5" cy="113" r=".46"/>
<circle cx="36.8" cy="121.9" r=".46"/>
<circle cx="54.6" cy="118.1" r=".46"/>
<circle cx="49.5" cy="124.5" r=".46"/>
<circle cx="86.4" cy="123.2" r=".46"/>
<circle cx="80" cy="135.9" r=".46"/>
<circle cx="85.1" cy="141" r=".46"/>
<circle cx="97.8" cy="144.8" r=".46"/>
<circle cx="78.7" cy="127" r=".46"/>
<circle cx="92.7" cy="139.7" r=".46"/>
<circle cx="104.1" cy="129.5" r=".46"/>
<circle cx="91.4" cy="128.3" r=".46"/>
<circle cx="104.1" cy="116.8" r=".46"/>
<circle cx="99.1" cy="124.5" r=".46"/>
<circle cx="36.8" cy="134.6" r=".46"/>
<circle cx="54.6" cy="129.5" r=".46"/>
<circle cx="66" cy="128.3" r=".46"/>
<circle cx="91.4" cy="116.8" r=".46"/>
<circle cx="86.4" cy="111.8" r=".46"/>
<circle cx="86.4" cy="99.1" r=".46"/>
<circle cx="91.4" cy="104.1" r=".46"/>
<circle cx="99.1" cy="99.1" r=".46"/>
<circle cx="99.1" cy="111.8" r=".46"/>
<circle cx="104.1" cy="104.1" r=".46"/>
<circle cx="73.7" cy="96.5" r=".46"/>
<circle cx="73.7" cy="121.9" r=".46"/>
<circle cx="78.7" cy="114.3" r=".46"/>
<circle cx="66" cy="115.6" r=".46"/>
<circle cx="61" cy="110.5" r=".46"/>
<circle cx="66" cy="102.9" r=".46"/>
<circle cx="73.7" cy="109.2" r=".46"/>
<circle cx="78.7" cy="101.6" r=".46"/>
<circle cx="61" cy="123.2" r=".46"/>
</g>
<text font-size="2.8" fill="#840000" x="178" y="190.9">Title:</text>
<g font-size="2.1" fill="#006464">
<text x="222.3" y="48">Right</text>
<text x="106.7" y="51.8">Left</text>
<text x="222.3" y="50.5">Pro_Micro</text>
<text x="106.7" y="54.3">Pro_Micro</text>
</g>
<g font-size="2.1" fill="#840000">
<text x="178" y="184">Sheet:</text>
<text x="178" y="186.7">File:</text>
<text x="184.1" y="186.7">bxsplit.kicad_sch</text>
<text x="178" y="196.9">KiCad</text>
<text x="178" y="194.1">Size:</text>
<text x="184.7" y="194.1">A4</text>
<text x="185.7" y="196.9">E.D.A.</text>
<text x="194.6" y="196.9">kicad</text>
<text x="200" y="194.1">Date:</text>
<text x="201.8" y="196.9">7.0.9</text>
<text x="263" y="194.3">Rev:</text>
<text x="263" y="196.9">Id:</text>
<text x="267.1" y="196.9">1/1</text>
</g>
<g font-size="1.8" fill="#840000">
<text x="35" y="11.9">1</text>
<text x="85" y="11.9">2</text>
<text x="135" y="11.9">3</text>
<text x="185" y="11.9">4</text>
<text x="235" y="11.9">5</text>
<text x="285" y="11.9">6</text>
<text x="91.1" y="27.2" transform="rotate(-90 91.1 27.2)">0</text>
<text x="93.7" y="27.2" transform="rotate(-90 93.7 27.2)">1</text>
<text x="96.2" y="27.2" transform="rotate(-90 96.2 27.2)">2</text>
<text x="98.7" y="27.2" transform="rotate(-90 98.7 27.2)">3</text>
<text x="101.3" y="27.2" transform="rotate(-90 101.3 27.2)">4</text>
<text x="103.8" y="27.2" transform="rotate(-90 103.8 27.2)">5</text>
<text x="191.5" y="26.7" transform="rotate(-90 191.5 26.7)">5</text>
<text x="194" y="26.7" transform="rotate(-90 194 26.7)">6</text>
<text x="196.5" y="26.7" transform="rotate(-90 196.5 26.7)">7</text>
<text x="199.1" y="26.7" transform="rotate(-90 199.1 26.7)">8</text>
<text x="201.6" y="26.7" transform="rotate(-90 201.6 26.7)">9</text>
<text x="10.3" y="35.9">A</text>
<text x="78.6" y="34.1" transform="rotate(-90 78.6 34.1)">GND</text>
<text x="83.7" y="34.1" transform="rotate(-90 83.7 34.1)">VCC</text>
<text x="91.1" y="35.4" transform="rotate(-90 91.1 35.4)">Column</text>
<text x="93.7" y="35.4" transform="rotate(-90 93.7 35.4)">Column</text>
<text x="96.2" y="35.4" transform="rotate(-90 96.2 35.4)">Column</text>
<text x="98.7" y="35.4" transform="rotate(-90 98.7 35.4)">Column</text>
<text x="101.3" y="35.4" transform="rotate(-90 101.3 35.4)">Column</text>
<text x="103.8" y="35.4" transform="rotate(-90 103.8 35.4)">Column</text>
<text x="191.5" y="31.6" transform="rotate(-90 191.5 31.6)">Row</text>
<text x="194" y="31.6" transform="rotate(-90 194 31.6)">Row</text>
<text x="196.5" y="31.6" transform="rotate(-90 196.5 31.6)">Row</text>
<text x="199.1" y="31.6" transform="rotate(-90 199.1 31.6)">Row</text>
<text x="201.6" y="31.6" transform="rotate(-90 201.6 31.6)">Row</text>
<text x="285.3" y="35.9">A</text>
<text x="147.2" y="55.7" transform="rotate(-90 147.2 55.7)">VCC</text>
<text x="154.6" y="54.5" transform="rotate(-90 154.6 54.5)">D0</text>
<text x="86" y="71.4" transform="rotate(-90 86 71.4)">D1</text>
<text x="88.6" y="71.4" transform="rotate(-90 88.6 71.4)">D0</text>
<text x="93.7" y="69.9" transform="rotate(-90 93.7 69.9)">4</text>
<text x="96.2" y="69.9" transform="rotate(-90 96.2 69.9)">3</text>
<text x="98.7" y="69.9" transform="rotate(-90 98.7 69.9)">2</text>
<text x="101.3" y="69.9" transform="rotate(-90 101.3 69.9)">1</text>
<text x="103.8" y="69.9" transform="rotate(-90 103.8 69.9)">0</text>
<text x="144.6" y="69.7" transform="rotate(-90 144.6 69.7)">GND</text>
<text x="157.2" y="67.2" transform="rotate(-90 157.2 67.2)">D1</text>
<text x="191.5" y="66.1" transform="rotate(-90 191.5 66.1)">5</text>
<text x="194" y="66.1" transform="rotate(-90 194 66.1)">4</text>
<text x="196.5" y="66.1" transform="rotate(-90 196.5 66.1)">3</text>
<text x="199.1" y="66.1" transform="rotate(-90 199.1 66.1)">2</text>
<text x="201.6" y="66.1" transform="rotate(-90 201.6 66.1)">1</text>
<text x="204.2" y="66.1" transform="rotate(-90 204.2 66.1)">0</text>
<text x="93.7" y="74.9" transform="rotate(-90 93.7 74.9)">Row</text>
<text x="96.2" y="74.9" transform="rotate(-90 96.2 74.9)">Row</text>
<text x="98.7" y="74.9" transform="rotate(-90 98.7 74.9)">Row</text>
<text x="101.3" y="74.9" transform="rotate(-90 101.3 74.9)">Row</text>
<text x="103.8" y="74.9" transform="rotate(-90 103.8 74.9)">Row</text>
<text x="191.5" y="74.4" transform="rotate(-90 191.5 74.4)">Column</text>
<text x="194" y="74.4" transform="rotate(-90 194 74.4)">Column</text>
<text x="196.5" y="74.4" transform="rotate(-90 196.5 74.4)">Column</text>
<text x="199.1" y="74.4" transform="rotate(-90 199.1 74.4)">Column</text>
<text x="201.6" y="74.4" transform="rotate(-90 201.6 74.4)">Column</text>
<text x="204.2" y="74.4" transform="rotate(-90 204.2 74.4)">Column</text>
<text x="37.8" y="79.2" transform="rotate(-90 37.8 79.2)">0</text>
<text x="50.5" y="79.2" transform="rotate(-90 50.5 79.2)">1</text>
<text x="61.9" y="79.2" transform="rotate(-90 61.9 79.2)">2</text>
<text x="74.6" y="79.2" transform="rotate(-90 74.6 79.2)">3</text>
<text x="87.3" y="79.2" transform="rotate(-90 87.3 79.2)">4</text>
<text x="100" y="79.2" transform="rotate(-90 100 79.2)">5</text>
<text x="195.3" y="79.2" transform="rotate(-90 195.3 79.2)">0</text>
<text x="208" y="79.2" transform="rotate(-90 208 79.2)">1</text>
<text x="220.7" y="79.2" transform="rotate(-90 220.7 79.2)">2</text>
<text x="233.4" y="79.2" transform="rotate(-90 233.4 79.2)">3</text>
<text x="244.8" y="79.2" transform="rotate(-90 244.8 79.2)">4</text>
<text x="257.5" y="79.2" transform="rotate(-90 257.5 79.2)">5</text>
<text x="10.3" y="85.9">B</text>
<text x="37.8" y="87.5" transform="rotate(-90 37.8 87.5)">Column</text>
<text x="50.5" y="87.5" transform="rotate(-90 50.5 87.5)">Column</text>
<text x="61.9" y="87.5" transform="rotate(-90 61.9 87.5)">Column</text>
<text x="74.6" y="87.5" transform="rotate(-90 74.6 87.5)">Column</text>
<text x="87.3" y="87.5" transform="rotate(-90 87.3 87.5)">Column</text>
<text x="100" y="87.5" transform="rotate(-90 100 87.5)">Column</text>
<text x="195.3" y="87.5" transform="rotate(-90 195.3 87.5)">Column</text>
<text x="208" y="87.5" transform="rotate(-90 208 87.5)">Column</text>
<text x="220.7" y="87.5" transform="rotate(-90 220.7 87.5)">Column</text>
<text x="233.4" y="87.5" transform="rotate(-90 233.4 87.5)">Column</text>
<text x="244.8" y="87.5" transform="rotate(-90 244.8 87.5)">Column</text>
<text x="257.5" y="87.5" transform="rotate(-90 257.5 87.5)">Column</text>
<text x="285.3" y="85.9">B</text>
<text x="117" y="105.1">Row</text>
<text x="121.9" y="105.1">0</text>
<text x="170.2" y="105.1">Row</text>
<text x="175.2" y="105.1">5</text>
<text x="117" y="117.8">Row</text>
<text x="121.9" y="117.8">1</text>
<text x="170.2" y="117.8">Row</text>
<text x="175.2" y="117.8">6</text>
<text x="117" y="128">Row</text>
<text x="121.9" y="128">2</text>
<text x="170.2" y="128">Row</text>
<text x="175.2" y="128">7</text>
<text x="10.3" y="135.9">C</text>
<text x="285.3" y="135.9">C</text>
<text x="117" y="138.1">Row</text>
<text x="121.9" y="138.1">3</text>
<text x="170.2" y="138.1">Row</text>
<text x="175.2" y="138.1">8</text>
<text x="117" y="150.8">Row</text>
<text x="121.9" y="150.8">4</text>
<text x="170.2" y="150.8">Row</text>
<text x="175.2" y="150.8">9</text>
<text x="10.3" y="185.9">D</text>
<text x="285.3" y="185.9">D</text>
<text x="35" y="199.9">1</text>
<text x="85" y="199.9">2</text>
<text x="135" y="199.9">3</text>
<text x="185" y="199.9">4</text>
<text x="235" y="199.9">5</text>
<text x="285" y="199.9">6</text>
</g>
<g font-size="1.8" fill="#006464">
<text x="110.8" y="14.8">LSerial</text>
<text x="174" y="14.8">RSerial</text>
<text x="39.4" y="31.3">Port</text>
<text x="75.8" y="46.9" transform="rotate(-90 75.8 46.9)">RAW</text>
<text x="78.3" y="47" transform="rotate(-90 78.3 47)">GND</text>
<text x="80.9" y="46.6" transform="rotate(-90 80.9 46.6)">RST</text>
<text x="83.4" y="46.8" transform="rotate(-90 83.4 46.8)">VCC</text>
<text x="191.4" y="45.6" transform="rotate(-90 191.4 45.6)">9/PB5</text>
<text x="193.9" y="45.6" transform="rotate(-90 193.9 45.6)">8/PB4</text>
<text x="196.4" y="45.5" transform="rotate(-90 196.4 45.5)">7/PE6</text>
<text x="199" y="45.6" transform="rotate(-90 199 45.6)">6/PD7</text>
<text x="201.5" y="45.6" transform="rotate(-90 201.5 45.6)">5/PC6</text>
<text x="204.1" y="45.6" transform="rotate(-90 204.1 45.6)">4/PD4</text>
<text x="206.6" y="45.6" transform="rotate(-90 206.6 45.6)">3/PD0</text>
<text x="209.1" y="45.6" transform="rotate(-90 209.1 45.6)">2/PD1</text>
<text x="211.7" y="43.2" transform="rotate(-90 211.7 43.2)">GND</text>
<text x="214.2" y="43.2" transform="rotate(-90 214.2 43.2)">GND</text>
<text x="219.3" y="47.8" transform="rotate(-90 219.3 47.8)">TX0/PD3</text>
<text x="86" y="50.3" transform="rotate(-90 86 50.3)">A3/PF4</text>
<text x="88.5" y="50.3" transform="rotate(-90 88.5 50.3)">A2/PF5</text>
<text x="91" y="50.3" transform="rotate(-90 91 50.3)">A1/PF6</text>
<text x="93.6" y="50.3" transform="rotate(-90 93.6 50.3)">A0/PF7</text>
<text x="96.1" y="50.6" transform="rotate(-90 96.1 50.6)">15/PB1</text>
<text x="98.7" y="50.6" transform="rotate(-90 98.7 50.6)">14/PB3</text>
<text x="101.2" y="50.6" transform="rotate(-90 101.2 50.6)">16/PB2</text>
<text x="103.7" y="50.6" transform="rotate(-90 103.7 50.6)">10/PB6</text>
<text x="216.8" y="48.1" transform="rotate(-90 216.8 48.1)">RX1/PD2</text>
<text x="191.4" y="57.4" transform="rotate(-90 191.4 57.4)">10/PB6</text>
<text x="193.9" y="57.4" transform="rotate(-90 193.9 57.4)">16/PB2</text>
<text x="196.4" y="57.4" transform="rotate(-90 196.4 57.4)">14/PB3</text>
<text x="199" y="57.4" transform="rotate(-90 199 57.4)">15/PB1</text>
<text x="201.5" y="57.4" transform="rotate(-90 201.5 57.4)">A0/PF7</text>
<text x="204.1" y="57.4" transform="rotate(-90 204.1 57.4)">A1/PF6</text>
<text x="206.6" y="57.4" transform="rotate(-90 206.6 57.4)">A2/PF5</text>
<text x="209.1" y="57.4" transform="rotate(-90 209.1 57.4)">A3/PF4</text>
<text x="211.7" y="57.4" transform="rotate(-90 211.7 57.4)">VCC</text>
<text x="214.2" y="57.4" transform="rotate(-90 214.2 57.4)">RST</text>
<text x="216.8" y="57.4" transform="rotate(-90 216.8 57.4)">GND</text>
<text x="219.3" y="57.4" transform="rotate(-90 219.3 57.4)">RAW</text>
<text x="75.8" y="61.2" transform="rotate(-90 75.8 61.2)">TX0/PD3</text>
<text x="78.3" y="61.2" transform="rotate(-90 78.3 61.2)">RX1/PD2</text>
<text x="80.9" y="61.2" transform="rotate(-90 80.9 61.2)">GND</text>
<text x="83.4" y="61.2" transform="rotate(-90 83.4 61.2)">GND</text>
<text x="86" y="61.2" transform="rotate(-90 86 61.2)">2/PD1</text>
<text x="88.5" y="61.2" transform="rotate(-90 88.5 61.2)">3/PD0</text>
<text x="91" y="61.2" transform="rotate(-90 91 61.2)">4/PD4</text>
<text x="93.6" y="61.2" transform="rotate(-90 93.6 61.2)">5/PC6</text>
<text x="96.1" y="61.2" transform="rotate(-90 96.1 61.2)">6/PD7</text>
<text x="98.7" y="61.2" transform="rotate(-90 98.7 61.2)">7/PE6</text>
<text x="101.2" y="61.2" transform="rotate(-90 101.2 61.2)">8/PB4</text>
<text x="103.7" y="61.2" transform="rotate(-90 103.7 61.2)">9/PB5</text>
<text x="147.7" y="61.8">4.7k</text>
<text x="147.7" y="72">4.7k</text>
<text x="144.4" y="81.3" transform="rotate(-90 144.4 81.3)">GND</text>
<text x="146.9" y="81" transform="rotate(-90 146.9 81)">VCC</text>
<text x="149.5" y="80.9" transform="rotate(-90 149.5 80.9)">SCL</text>
<text x="152" y="81" transform="rotate(-90 152 81)">SDA</text>
<text x="141" y="89.8">OLED_128x64</text>
<text x="37.8" y="94.8">0,0</text>
<text x="61.9" y="93.6">0,2</text>
<text x="71.5" y="94.8">Keyswitch</text>
<text x="74.6" y="92.3">0,3</text>
<text x="87.3" y="94.8">0,4</text>
<text x="100" y="94.8">0,5</text>
<text x="190.2" y="94.8">5,0</text>
<text x="202.9" y="94.8">5,1</text>
<text x="212.4" y="94.8">Keyswitch</text>
<text x="215.6" y="92.3">5,2</text>
<text x="228.3" y="93.6">5,3</text>
<text x="252.4" y="94.8">5,5</text>
<text x="34.6" y="97.4">Keyswitch</text>
<text x="47.3" y="98.7">Keyswitch</text>
<text x="50.5" y="96.1">0,1</text>
<text x="58.8" y="96.1">Keyswitch</text>
<text x="84.2" y="97.4">Keyswitch</text>
<text x="96.9" y="97.4">Keyswitch</text>
<text x="187" y="97.4">Keyswitch</text>
<text x="199.7" y="97.4">Keyswitch</text>
<text x="225.1" y="96.1">Keyswitch</text>
<text x="236.6" y="98.7">Keyswitch</text>
<text x="239.7" y="96.1">5,4</text>
<text x="249.3" y="97.4">Keyswitch</text>
<text x="37.8" y="106.3">1,0</text>
<text x="61.9" y="106.3">1,2</text>
<text x="71.5" y="107.5">Keyswitch</text>
<text x="74.6" y="105">1,3</text>
<text x="87.3" y="107.5">1,4</text>
<text x="100" y="107.5">1,5</text>
<text x="190.2" y="107.5">6,0</text>
<text x="202.9" y="107.5">6,1</text>
<text x="212.4" y="107.5">Keyswitch</text>
<text x="215.6" y="105">6,2</text>
<text x="228.3" y="106.3">6,3</text>
<text x="252.4" y="106.3">6,5</text>
<text x="34.6" y="108.8">Keyswitch</text>
<text x="47.3" y="111.4">Keyswitch</text>
<text x="50.5" y="108.8">1,1</text>
<text x="58.8" y="108.8">Keyswitch</text>
<text x="84.2" y="110.1">Keyswitch</text>
<text x="96.9" y="110.1">Keyswitch</text>
<text x="187" y="110.1">Keyswitch</text>
<text x="199.7" y="110.1">Keyswitch</text>
<text x="225.1" y="108.8">Keyswitch</text>
<text x="236.6" y="111.4">Keyswitch</text>
<text x="239.7" y="108.8">6,3</text>
<text x="249.3" y="108.8">Keyswitch</text>
<text x="37.8" y="117.7">2,0</text>
<text x="61.9" y="119">2,2</text>
<text x="74.6" y="117.7">2,3</text>
<text x="87.3" y="119">2,4</text>
<text x="202.9" y="119">7,1</text>
<text x="215.6" y="117.7">7,2</text>
<text x="228.3" y="119">7.3</text>
<text x="252.4" y="117.7">7,5</text>
<text x="34.6" y="120.2">Keyswitch</text>
<text x="47.3" y="122.8">Keyswitch</text>
<text x="50.5" y="120.2">2,1</text>
<text x="58.8" y="121.5">Keyswitch</text>
<text x="71.5" y="120.2">Keyswitch</text>
<text x="84.2" y="121.5">Keyswitch</text>
<text x="96.9" y="122.8">Keyswitch</text>
<text x="100" y="120.2">2,5</text>
<text x="187" y="122.8">Keyswitch</text>
<text x="190.2" y="120.2">7,0</text>
<text x="199.7" y="121.5">Keyswitch</text>
<text x="212.4" y="120.2">Keyswitch</text>
<text x="225.1" y="121.5">Keyswitch</text>
<text x="236.6" y="122.8">Keyswitch</text>
<text x="239.7" y="120.2">7.4</text>
<text x="249.3" y="120.2">Keyswitch</text>
<text x="37.8" y="130.4">3,0</text>
<text x="80.9" y="131.7">3,3</text>
<text x="111.4" y="131.7">Space</text>
<text x="176.1" y="131.7">Space</text>
<text x="209.2" y="131.7">8,2</text>
<text x="252.4" y="130.4">8,5</text>
<text x="34.6" y="132.9">Keyswitch</text>
<text x="77.8" y="134.2">Keyswitch</text>
<text x="93.6" y="135.5">3,4</text>
<text x="108.9" y="136.8">3,5</text>
<text x="181.3" y="136.8">8,0</text>
<text x="196.5" y="135.5">8,1</text>
<text x="206.1" y="134.2">Keyswitch</text>
<text x="249.3" y="132.9">Keyswitch</text>
<text x="90.5" y="138">Keyswitch</text>
<text x="193.4" y="138">Keyswitch</text>
<text x="66.6" y="157.1">5D2</text>
<text x="222.8" y="157.1">5D3</text>
</g>
<g font-size="1.8" fill="#a90000">
<text x="111.3" y="17.5">D+</text>
<text x="177.9" y="17.5">VCC</text>
<text x="110.3" y="22.6">GND</text>
<text x="111.3" y="20.1">D-</text>
<text x="177.8" y="20.1">GND</text>
<text x="177.8" y="22.6">D-</text>
<text x="110.4" y="25.1">VCC</text>
<text x="177.8" y="25.1">D+</text>
<text x="37.8" y="39.9" transform="rotate(-90 37.8 39.9)">D+</text>
<text x="40.4" y="39.9" transform="rotate(-90 40.4 39.9)">D-</text>
<text x="42.9" y="40.9" transform="rotate(-90 42.9 40.9)">GND</text>
<text x="45.5" y="40.7" transform="rotate(-90 45.5 40.7)">VCC</text>
<text x="74.7" y="40.7" transform="rotate(-90 74.7 40.7)">24</text>
<text x="77.2" y="40.7" transform="rotate(-90 77.2 40.7)">23</text>
<text x="79.8" y="40.7" transform="rotate(-90 79.8 40.7)">22</text>
<text x="82.3" y="40.7" transform="rotate(-90 82.3 40.7)">21</text>
<text x="84.8" y="40.7" transform="rotate(-90 84.8 40.7)">20</text>
<text x="87.4" y="40.7" transform="rotate(-90 87.4 40.7)">19</text>
<text x="89.9" y="40.7" transform="rotate(-90 89.9 40.7)">18</text>
<text x="92.5" y="40.7" transform="rotate(-90 92.5 40.7)">17</text>
<text x="95" y="40.7" transform="rotate(-90 95 40.7)">16</text>
<text x="97.5" y="40.7" transform="rotate(-90 97.5 40.7)">15</text>
<text x="100.1" y="40.7" transform="rotate(-90 100.1 40.7)">14</text>
<text x="102.6" y="40.7" transform="rotate(-90 102.6 40.7)">13</text>
<text x="190.2" y="36.9" transform="rotate(-90 190.2 36.9)">12</text>
<text x="192.8" y="36.9" transform="rotate(-90 192.8 36.9)">11</text>
<text x="195.3" y="36.9" transform="rotate(-90 195.3 36.9)">10</text>
<text x="197.9" y="36.3" transform="rotate(-90 197.9 36.3)">9</text>
<text x="200.4" y="36.3" transform="rotate(-90 200.4 36.3)">8</text>
<text x="202.9" y="36.3" transform="rotate(-90 202.9 36.3)">7</text>
<text x="205.5" y="36.3" transform="rotate(-90 205.5 36.3)">6</text>
<text x="208" y="36.3" transform="rotate(-90 208 36.3)">5</text>
<text x="210.6" y="36.3" transform="rotate(-90 210.6 36.3)">4</text>
<text x="213.1" y="36.3" transform="rotate(-90 213.1 36.3)">3</text>
<text x="215.6" y="36.3" transform="rotate(-90 215.6 36.3)">2</text>
<text x="218.2" y="36.3" transform="rotate(-90 218.2 36.3)">1</text>
<text x="74.7" y="65.5" transform="rotate(-90 74.7 65.5)">1</text>
<text x="77.2" y="65.5" transform="rotate(-90 77.2 65.5)">2</text>
<text x="79.8" y="65.5" transform="rotate(-90 79.8 65.5)">3</text>
<text x="82.3" y="65.5" transform="rotate(-90 82.3 65.5)">4</text>
<text x="84.8" y="65.5" transform="rotate(-90 84.8 65.5)">5</text>
<text x="87.4" y="65.5" transform="rotate(-90 87.4 65.5)">6</text>
<text x="89.9" y="65.5" transform="rotate(-90 89.9 65.5)">7</text>
<text x="92.5" y="65.5" transform="rotate(-90 92.5 65.5)">8</text>
<text x="95" y="65.5" transform="rotate(-90 95 65.5)">9</text>
<text x="190.2" y="62.3" transform="rotate(-90 190.2 62.3)">13</text>
<text x="192.8" y="62.3" transform="rotate(-90 192.8 62.3)">14</text>
<text x="195.3" y="62.3" transform="rotate(-90 195.3 62.3)">15</text>
<text x="197.9" y="62.3" transform="rotate(-90 197.9 62.3)">16</text>
<text x="200.4" y="62.3" transform="rotate(-90 200.4 62.3)">17</text>
<text x="202.9" y="62.3" transform="rotate(-90 202.9 62.3)">18</text>
<text x="205.5" y="62.3" transform="rotate(-90 205.5 62.3)">19</text>
<text x="208" y="62.3" transform="rotate(-90 208 62.3)">20</text>
<text x="210.6" y="62.3" transform="rotate(-90 210.6 62.3)">21</text>
<text x="213.1" y="62.3" transform="rotate(-90 213.1 62.3)">22</text>
<text x="215.6" y="62.3" transform="rotate(-90 215.6 62.3)">23</text>
<text x="218.2" y="62.3" transform="rotate(-90 218.2 62.3)">24</text>
<text x="97.5" y="66.1" transform="rotate(-90 97.5 66.1)">10</text>
<text x="100.1" y="66.1" transform="rotate(-90 100.1 66.1)">11</text>
<text x="102.6" y="66.1" transform="rotate(-90 102.6 66.1)">12</text>
<text x="143.3" y="75.6" transform="rotate(-90 143.3 75.6)">1</text>
<text x="145.8" y="75.6" transform="rotate(-90 145.8 75.6)">2</text>
<text x="148.3" y="75.6" transform="rotate(-90 148.3 75.6)">3</text>
<text x="150.9" y="75.6" transform="rotate(-90 150.9 75.6)">4</text>
<text x="49.2" y="149.6">COM</text>
<text x="240.8" y="149.6">BT</text>
<text x="49.2" y="154.7">DWN</text>
<text x="49.9" y="152.1">UP</text>
<text x="240.8" y="152.1">RT</text>
<text x="240.9" y="154.7">LF</text>
<text x="50.1" y="159.8">RT</text>
<text x="50.2" y="157.2">LF</text>
<text x="239.9" y="157.2">DWN</text>
<text x="240.6" y="159.8">UP</text>
<text x="50.1" y="162.3">BT</text>
<text x="239.9" y="162.3">COM</text>
</g>
<g font-size="1.8" fill="#0000c2">
<text x="54.6" y="152.2">4,4</text>
<text x="54.6" y="154.7">4,3</text>
<text x="234.9" y="153.4">9,1</text>
<text x="234.9" y="156">9,2</text>
<text x="234.9" y="150.9">9,5</text>
<text x="54.6" y="159.8">4,1</text>
<text x="54.6" y="157.2">4,2</text>
<text x="234.9" y="158.5">9,3</text>
<text x="234.9" y="161">9,4</text>
<text x="54.6" y="162.3">4,0</text>
<text x="186.7" y="190.2">BxSplit</text>
<text x="15.2" y="195.3">(ROW#,COLLUMN#)</text>
<text x="207" y="194.1">Dec.</text>
<text x="212.2" y="194.1">21</text>
<text x="215.8" y="194.1">2023</text>
<text x="269.2" y="194.1">1</text>
</g>
</svg>
